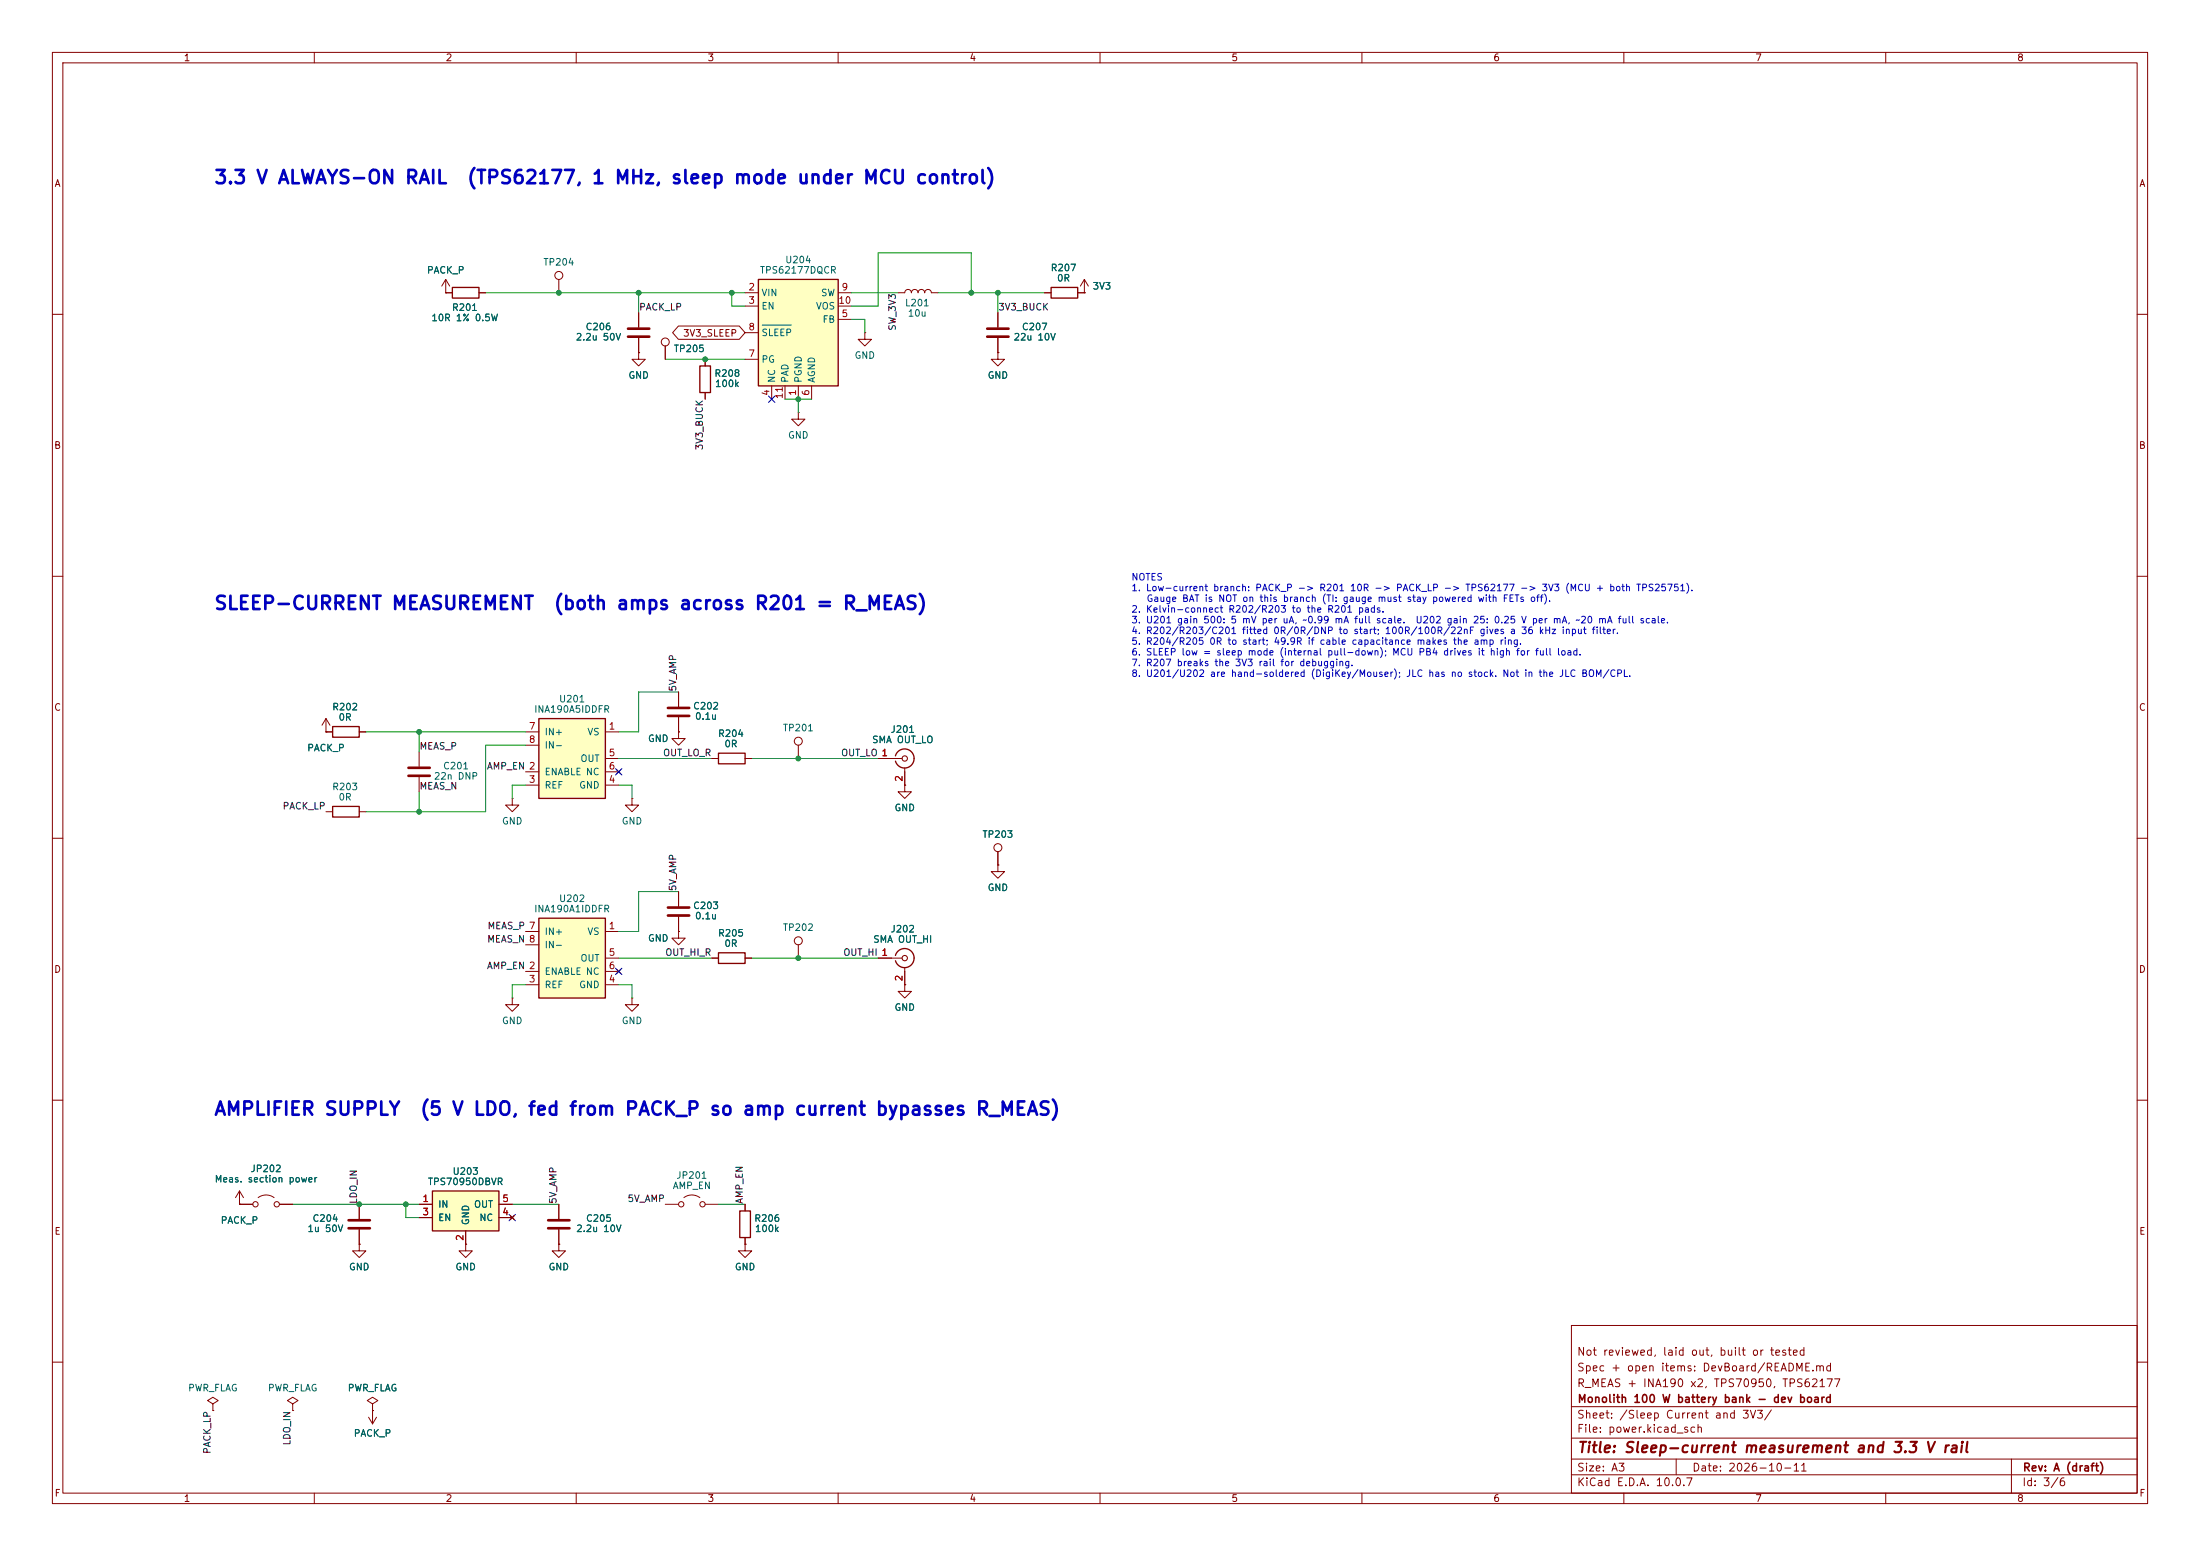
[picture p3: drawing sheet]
<svg xmlns="http://www.w3.org/2000/svg" width="420mm" height="297mm" viewBox="0 0 420 297" stroke-linecap="round" stroke-linejoin="round" font-family="sans-serif">
<g fill="none" stroke="#840000" stroke-width=".19">
<path d="M10 10h400v277h-400zM12 12h396v273h-396zM60 10v2M110 10v2M160 10v2M210 10v2M260 10v2M310 10v2M360 10v2M171.4 55.9h1.3a.64 .64 0 0 1 .7-.7 .64 .64 0 0 1 .6 .7 .64 .64 0 0 1 .6-.7 .64 .64 0 0 1 .7 .7 .64 .64 0 0 1 .6-.7 .64 .64 0 0 1 .6 .7 .64 .64 0 0 1 .7-.7 .64 .64 0 0 1 .6 .7h1.3M190.5 59.7v2.8M10 60h2"/>
<path d="M121.9 67.3v1.3h1.3l-1.3 1.3-1.3-1.3h1.3M121.9 67.3h.1M127 66v2.6M134.6 68.6v1.3M134.6 74.9v1.3M152.4 78.7v1.3h1.3l-1.3 1.3-1.3-1.3h1.3M152.4 78.7h.1M165.1 63.5v1.3h1.3l-1.3 1.2-1.3-1.2h1.3M165.1 63.5h.1M190.5 67.3v1.3h1.3l-1.3 1.3-1.3-1.3h1.3M190.5 67.3h.1M190.5 64.5v2.8"/>
<path d="M408 60h2M10 110h2M408 110h2M10 160h2M408 160h2M167.6 182.9h4.6M172.7 188v1.2h1.3l-1.3 1.3-1.3-1.3h1.3M172.7 188h.1M172.7 184.7v3.3M10 210h2M408 210h2M68.6 237.5v1.3h1.2l-1.2 1.2-1.3-1.2h1.3"/>
<path d="M68.6 237.5h.1M300 253h108v32h-108zM10 260h2M300 278.5h108M300 274.5h108M300 268.5h108M320 278.5v3M384 278.5v6.5M408 260h2M60 285v2M110 285v2M160 285v2"/>
<path d="M210 285v2M260 285v2M300 281.5h108M310 285v2M360 285v2"/>
<circle cx="127" cy="65.3" r=".76"/>
</g>
<path d="M188.5 62.7h4M188.5 64.3h4" fill="none" stroke="#840000" stroke-width=".51"/>
<path d="M133.6 69.9h2v5h-2zM170.9 182.4a1.81 1.81 0 0 1 2.8-1 1.81 1.81 0 0 1 0 2.9 1.81 1.81 0 0 1-2.7-.9" fill="none" stroke="#840000" stroke-width=".25"/>
<circle cx="172.7" cy="182.9" r=".51" fill="none" stroke="#840000" stroke-width=".2"/>
<path d="M102.9 175.3h12.7v15.2h-12.7z" fill="#ffffc2"/>
<path d="M200.7 54.9h5v2h-5zM63.5 153.9h5.1v2.1h-5.1zM102.9 175.3h12.7v15.2h-12.7z" fill="none" stroke="#840000" stroke-width=".25"/>
<g fill="none" stroke="#840000" stroke-width=".19">
<path d="M199.4 55.9h1.3M205.7 55.9h1.3M207 55.9h.1M207 53.3l-.8 1.3M207 53.3l.8 1.3M207 53.3v2.6M129.5 139.7v1.3h1.3l-1.3 1.2-1.2-1.2h1.2M129.5 139.7h.1M62.2 154.9h1.3M68.6 154.9h1.2M80 143.5v2.8M80 148.3v2.8"/>
<path d="M97.8 152.4v1.3h1.3l-1.3 1.2-1.3-1.2h1.3M97.8 152.4h.1M120.6 152.4v1.3h1.3l-1.3 1.2-1.2-1.2h1.2M120.6 152.4h.1M172.7 149.9v1.2h1.3l-1.3 1.3-1.3-1.3h1.3M172.7 149.9h.1M100.3 177.8h2.6M115.6 177.8h2.5M100.3 185.4h2.6M100.3 188h2.6M100.3 180.3h2.6M115.6 185.4h2.5"/>
<path d="M115.6 188h2.5M115.6 182.9h2.5M117.7 185l.8 .8M118.5 185l-.8 .8"/>
</g>
<path d="M78 146.6h4M78 148.1h4" fill="none" stroke="#840000" stroke-width=".51"/>
<path d="M144.8 53.3h15.2v20.4h-15.2z" fill="#ffffc2"/>
<path d="M144.8 53.3h15.2v20.4h-15.2z" fill="none" stroke="#840000" stroke-width=".25"/>
<g fill="none" stroke="#840000" stroke-width=".19">
<path d="M142.2 55.9h2.6M142.2 58.4h2.6M160 55.9h2.6M160 58.4h2.6M142.2 68.6h2.6M142.2 63.5h2.6M147.3 73.7v2.5M149.9 73.7v2.5M152.4 73.7v2.5M154.9 73.7v2.5M160 61h2.6M62.2 139.7h.1"/>
<path d="M62.2 137.2l-.7 1.2M62.2 137.2l.8 1.2M62.2 137.2v2.5M190.5 165.1v1.3h1.3l-1.3 1.2-1.3-1.2h1.3M190.5 165.1h.1M190.5 162.6v2.5M88.9 237.5v1.3h1.3l-1.3 1.2-1.3-1.2h1.3M88.9 237.5h.1M40.6 268l1.1-.7-1.1-.6-1 .6 1 .7v1.2M40.6 269.2h.1M55.9 268l1-.7-1-.6-1 .6 1 .7v1.2M55.9 269.2h.1"/>
<path d="M70.4 270.5l.7 1.3M71.1 268l1-.7-1-.6-1 .6 1 .7v1.2M71.1 269.2h.1M71.1 269.2v2.6M71.9 270.5l-.8 1.3"/>
<circle cx="190.5" cy="161.8" r=".76"/>
</g>
<path d="M145.5 62.1h5.6" fill="none" stroke="#006464" stroke-width=".19"/>
<path d="M82.5 227.3h12.7v7.6h-12.7z" fill="#ffffc2"/>
<path d="M86.4 54.9h5v2h-5zM63.5 138.7h5.1v2h-5.1zM170.9 144.3a1.81 1.81 0 0 1 2.8-1 1.81 1.81 0 0 1 0 2.9 1.81 1.81 0 0 1-2.7-.9M137.2 181.9h5v2h-5zM82.5 227.3h12.7v7.6h-12.7zM141.2 231.1h2.1v5.1h-2.1z" fill="none" stroke="#840000" stroke-width=".25"/>
<g fill="none" stroke="#840000" stroke-width=".19">
<path d="M85.1 55.9h1.3M91.4 55.9h1.3M121.9 59.7v2.8M121.9 64.5v2.8M62.2 139.7h1.3M68.6 139.7h1.2M129.5 132.1v2.8M129.5 136.9v2.8M167.6 144.8h4.6M172.7 146.6v3.3M129.5 177.8v1.3h1.3l-1.3 1.2-1.2-1.2h1.2M129.5 177.8h.1"/>
<path d="M129.5 170.2v2.8M129.5 175v2.8M97.8 190.5v1.3h1.3l-1.3 1.2-1.3-1.2h1.3M97.8 190.5h.1M120.6 190.5v1.3h1.3l-1.3 1.2-1.2-1.2h1.2M120.6 190.5h.1M135.9 182.9h1.3M142.2 182.9h1.3M152.4 180.3v2.6M68.6 229.9v2.8M68.6 234.7v2.8M80 229.9h2.5"/>
<path d="M80 232.4h2.5M88.9 234.9v2.6M95.2 229.9h2.6M95.2 232.4h2.6M97.4 232l.8 .8M98.2 232l-.8 .8M106.7 237.5v1.3h1.2l-1.2 1.2-1.3-1.2h1.3M106.7 237.5h.1M106.7 229.9v2.8M106.7 234.7v2.8M127 229.9h2.5M130.6 228.6a2.54 2.54 0 0 1 3 0"/>
<path d="M134.6 229.9h2.6M142.2 237.5v1.3h1.3l-1.3 1.2-1.2-1.2h1.2M142.2 237.5h.1M142.2 229.9v1.2M142.2 236.2v1.3"/>
<circle cx="152.4" cy="179.6" r=".76"/>
<circle cx="130" cy="229.9" r=".51"/>
<circle cx="134.1" cy="229.9" r=".51"/>
</g>
<path d="M119.9 62.7h4.1M119.9 64.3h4.1M127.5 135.1h4.1M127.5 136.7h4.1M127.5 173.2h4.1M127.5 174.8h4.1M66.5 232.9h4.1M66.5 234.4h4.1M104.6 232.9h4.1M104.6 234.4h4.1" fill="none" stroke="#840000" stroke-width=".51"/>
<circle cx="172.7" cy="144.8" r=".51" fill="none" stroke="#840000" stroke-width=".2"/>
<path d="M102.9 137.2h12.7v15.2h-12.7z" fill="#ffffc2"/>
<path d="M102.9 137.2h12.7v15.2h-12.7zM137.2 143.8h5v2h-5z" fill="none" stroke="#840000" stroke-width=".25"/>
<g fill="none" stroke="#840000" stroke-width=".19">
<path d="M85.1 55.9h.1M85.1 53.3l-.8 1.3M85.1 53.3l.8 1.3M85.1 53.3v2.6M85.1 55.9h1.3M91.4 55.9h1.3M106.7 53.3v2.6M121.9 59.7v2.8M190.5 59.7v2.8M199.4 55.9h1.3M205.7 55.9h1.3M207 55.9h.1"/>
<path d="M121.9 67.3h.1M121.9 64.5v2.8M127 66v2.6M129.5 62.2h11.6l1.1 1.3-1.1 1.3h-11.6l-1.1-1.3zM134.6 68.6v1.3M134.6 74.9v1.3M190.5 67.3h.1M190.5 64.5v2.8M62.2 139.7h.1M62.2 139.7h1.3M68.6 139.7h1.2M100.3 139.7h2.6"/>
<path d="M115.6 139.7h2.5M129.5 139.7h.1M129.5 132.1v2.8M129.5 136.9v2.8M100.3 147.3h2.6M100.3 149.9h2.6M100.3 142.2h2.6M115.6 147.3h2.5M115.6 149.9h2.5M115.6 144.8h2.5M117.7 146.9l.8 .8M118.5 146.9l-.8 .8"/>
<path d="M135.9 144.8h1.3M142.2 144.8h1.3M152.4 142.2v2.6M167.6 144.8h2.6M172.7 149.9h.1M172.7 147.3v2.6M129.5 177.8h.1M129.5 170.2v2.8M129.5 175v2.8M190.5 165.1h.1M190.5 162.6v2.5M135.9 182.9h1.3"/>
<path d="M142.2 182.9h1.3M167.6 182.9h2.6M172.7 188h.1M172.7 185.4v2.6M45.7 229.9h.1M45.7 227.3l-.7 1.3M45.7 227.3l.8 1.3M45.7 227.3v2.6M45.7 229.9h2.6M49.3 228.6a2.54 2.54 0 0 1 3 0M53.3 229.9h2.6M68.6 237.5h.1"/>
<path d="M68.6 229.9v2.8M68.6 234.7v2.8M80 229.9h2.5M80 232.4h2.5M88.9 237.5h.1M88.9 234.9v2.6M95.2 229.9h2.6M95.2 232.4h2.6M97.4 232l.8 .8M98.2 232l-.8 .8M106.7 237.5h.1M106.7 229.9v2.8"/>
<path d="M106.7 234.7v2.8M142.2 237.5h.1M142.2 229.9v1.2M142.2 236.2v1.3M71.1 269.2h.1"/>
<circle cx="106.7" cy="52.6" r=".76"/>
<circle cx="152.4" cy="141.5" r=".76"/>
<circle cx="48.8" cy="229.9" r=".51"/>
<circle cx="52.8" cy="229.9" r=".51"/>
</g>
<g fill="none" stroke="#009600" stroke-width=".19">
<path d="M92.7 55.9h49.5M121.9 55.9v3.8M139.7 55.9v2.5h2.5M162.6 55.9h8.8M179.1 55.9h20.3M185.4 55.9v-7.6h-17.8v10.1h-5M190.5 55.9v3.8M127 68.6h15.2M149.9 76.2h5M152.4 76.2v2.5M162.6 61h2.5v2.5M69.8 139.7h30.5"/>
<path d="M80 139.7v3.8M129.5 132.1h-7.6v7.6h-3.8M80 151.1v3.8M100.3 142.2h-7.6v12.7h-22.9M100.3 149.9h-2.5v2.5M118.1 149.9h2.5v2.5M118.1 144.8h17.8M143.5 144.8h24.1M129.5 170.2h-7.6v7.6h-3.8M100.3 188h-2.5v2.5M118.1 182.9h17.8M118.1 188h2.5v2.5"/>
<path d="M143.5 182.9h24.1M55.9 229.9h24.1M77.5 229.9v2.5h2.5M97.8 229.9h8.9M137.2 229.9h5"/>
</g>
<path d="M146.7 75.6l1.2 1.2M147.9 75.6l-1.2 1.2M117.5 146.7l1.2 1.2M118.7 146.7l-1.2 1.2M117.5 184.8l1.2 1.2M118.7 184.8l-1.2 1.2M97.2 231.8l1.2 1.2M98.4 231.8l-1.2 1.2" fill="none" stroke="#000084" stroke-width=".19"/>
<g fill="#009600" stroke="#009600" stroke-width=".19">
<circle cx="185.4" cy="55.9" r=".46"/>
<circle cx="190.5" cy="55.9" r=".46"/>
<circle cx="134.6" cy="68.6" r=".46"/>
<circle cx="139.7" cy="55.9" r=".46"/>
<circle cx="152.4" cy="76.2" r=".46"/>
<circle cx="77.5" cy="229.9" r=".46"/>
<circle cx="68.6" cy="229.9" r=".46"/>
<circle cx="152.4" cy="182.9" r=".46"/>
<circle cx="152.4" cy="144.8" r=".46"/>
<circle cx="121.9" cy="55.9" r=".46"/>
<circle cx="106.7" cy="55.9" r=".46"/>
<circle cx="80" cy="139.7" r=".46"/>
<circle cx="80" cy="154.9" r=".46"/>
</g>
<g font-size="2.5" fill="#0000c2">
<text x="40.7" y="35.7">3.3 V ALWAYS-ON RAIL</text>
<text x="89" y="35.7">(TPS62177, 1 MHz, sleep mode under MCU control)</text>
<text x="40.7" y="117">SLEEP-CURRENT MEASUREMENT</text>
<text x="105.6" y="117">(both amps across R201 = R_MEAS)</text>
<text x="40.7" y="213.5">AMPLIFIER SUPPLY</text>
<text x="80" y="213.5">(5 V LDO, fed from PACK_P so amp current bypasses R_MEAS)</text>
</g>
<text font-size="2" fill="#840000" x="301" y="277.8">Title: Sleep-current measurement and 3.3 V rail</text>
<g font-size="1.5" fill="#840000">
<text x="300.9" y="262.1">Spec + open items: DevBoard/README.md</text>
<text x="300.9" y="259.1">Not reviewed, laid out, built or tested</text>
<text x="300.9" y="265.1">R_MEAS + INA190 x2, TPS70950, TPS62177</text>
<text x="301" y="268.1">Monolith 100 W battery bank - dev board</text>
<text x="300.9" y="273.8">File: power.kicad_sch</text>
<text x="300.9" y="271.1">Sheet: /Sleep Current and 3V3/</text>
<text x="300.9" y="281.2">Size: A3</text>
<text x="322.9" y="281.2">Date: 2026-10-11</text>
<text x="386" y="281.2">Rev: A (draft)</text>
<text x="300.9" y="284">KiCad E.D.A. 10.0.7</text>
<text x="385.9" y="284">Id: 3/6</text>
</g>
<g font-size="1.3" fill="#840000">
<text x="35" y="12">1</text>
<text x="85" y="12">2</text>
<text x="135" y="12">3</text>
<text x="185" y="12">4</text>
<text x="235" y="12">5</text>
<text x="285" y="12">6</text>
<text x="335" y="12">7</text>
<text x="385" y="12">8</text>
<text x="10.3" y="36">A</text>
<text x="408.3" y="36">A</text>
<text x="130.3" y="64.6">3V3_SLEEP</text>
<text x="10.2" y="86">B</text>
<text x="408.2" y="86">B</text>
<text x="10.2" y="136">C</text>
<text x="408.2" y="136">C</text>
<text x="10.2" y="186">D</text>
<text x="408.2" y="186">D</text>
<text x="10.3" y="236">E</text>
<text x="408.3" y="236">E</text>
<text x="10.3" y="286">F</text>
<text x="35" y="287">1</text>
<text x="85" y="287">2</text>
<text x="135" y="287">3</text>
<text x="185" y="287">4</text>
<text x="235" y="287">5</text>
<text x="285" y="287">6</text>
<text x="335" y="287">7</text>
<text x="385" y="287">8</text>
<text x="408.3" y="286">F</text>
</g>
<g font-size="1.3" fill="#006464">
<text x="81.4" y="52.5">PACK_P</text>
<text x="103.6" y="51">TP204</text>
<text x="145" y="52.5">TPS62177DQCR</text>
<text x="149.8" y="50.6">U204</text>
<text x="200.5" y="52.1">R207</text>
<text x="86.2" y="59.6">R201</text>
<text x="145.3" y="56.8">VIN</text>
<text x="145.3" y="59.4">EN</text>
<text x="155.7" y="59.4">VOS</text>
<text x="156.6" y="56.8">SW</text>
<text x="172.7" y="58.8">L201</text>
<text x="201.7" y="54">0R</text>
<text x="208.5" y="55.6">3V3</text>
<text x="82.2" y="61.6">10R 1% 0.5W</text>
<text x="109.8" y="65.3">2.2u 50V</text>
<text x="111.7" y="63.3">C206</text>
<text x="145.3" y="64.5">SLEEP</text>
<text x="156.9" y="61.9">FB</text>
<text x="173.2" y="60.7">10u</text>
<text x="193.4" y="65.3">22u 10V</text>
<text x="195" y="63.3">C207</text>
<text x="128.5" y="67.5">TP205</text>
<text x="145.3" y="69.5">PG</text>
<text x="163" y="68.8">GND</text>
<text x="119.9" y="72.6">GND</text>
<text x="136.3" y="72.2">R208</text>
<text x="136.4" y="74.2">100k</text>
<text x="148.3" y="73.2" transform="rotate(-90 148.3 73.2)">NC</text>
<text x="150.8" y="73.2" transform="rotate(-90 150.8 73.2)">PAD</text>
<text x="153.4" y="73.2" transform="rotate(-90 153.4 73.2)">PGND</text>
<text x="155.9" y="73.2" transform="rotate(-90 155.9 73.2)">AGND</text>
<text x="188.4" y="72.6">GND</text>
<text x="150.3" y="84">GND</text>
<text x="63.3" y="135.9">R202</text>
<text x="64.5" y="137.9">0R</text>
<text x="101.9" y="136.3">INA190A5IDDFR</text>
<text x="106.6" y="134.4">U201</text>
<text x="132.2" y="135.7">C202</text>
<text x="132.6" y="137.7">0.1u</text>
<text x="58.5" y="143.7">PACK_P</text>
<text x="103.9" y="140.7">IN+</text>
<text x="103.9" y="143.2">IN-</text>
<text x="112" y="140.7">VS</text>
<text x="123.6" y="141.9">GND</text>
<text x="137" y="141">R204</text>
<text x="138.2" y="142.9">0R</text>
<text x="149.3" y="139.9">TP201</text>
<text x="166.4" y="142.2">SMA OUT_LO</text>
<text x="169.9" y="140.2">J201</text>
<text x="82.7" y="149.1">22n DNP</text>
<text x="84.5" y="147.2">C201</text>
<text x="103.9" y="148.3">ENABLE NC</text>
<text x="110.7" y="145.7">OUT</text>
<text x="63.3" y="151.1">R203</text>
<text x="64.5" y="153.1">0R</text>
<text x="103.9" y="150.8">REF</text>
<text x="110.5" y="150.8">GND</text>
<text x="170.7" y="155.1">GND</text>
<text x="95.7" y="157.7">GND</text>
<text x="118.6" y="157.7">GND</text>
<text x="187.4" y="160.2">TP203</text>
<text x="106.6" y="172.5">U202</text>
<text x="132.2" y="173.8">C203</text>
<text x="188.4" y="170.4">GND</text>
<text x="101.9" y="174.4">INA190A1IDDFR</text>
<text x="103.9" y="178.8">IN+</text>
<text x="112" y="178.8">VS</text>
<text x="132.6" y="175.8">0.1u</text>
<text x="137" y="179.1">R205</text>
<text x="149.3" y="178">TP202</text>
<text x="169.9" y="178.3">J202</text>
<text x="103.9" y="181.3">IN-</text>
<text x="110.7" y="183.8">OUT</text>
<text x="123.6" y="180">GND</text>
<text x="138.2" y="181">0R</text>
<text x="166.6" y="180.3">SMA OUT_HI</text>
<text x="103.9" y="186.4">ENABLE NC</text>
<text x="103.9" y="188.9">REF</text>
<text x="110.5" y="188.9">GND</text>
<text x="95.7" y="195.8">GND</text>
<text x="118.6" y="195.8">GND</text>
<text x="170.7" y="193.2">GND</text>
<text x="40.9" y="226">Meas. section power</text>
<text x="47.7" y="224">JP202</text>
<text x="81.6" y="226.5">TPS70950DBVR</text>
<text x="86.3" y="224.5">U203</text>
<text x="128.3" y="227.3">AMP_EN</text>
<text x="129" y="225.3">JP201</text>
<text x="42" y="233.9">PACK_P</text>
<text x="59.6" y="233.5">C204</text>
<text x="83.5" y="230.8">IN</text>
<text x="83.5" y="233.4">EN</text>
<text x="89.9" y="234" transform="rotate(-90 89.9 234)">GND</text>
<text x="90.4" y="230.8">OUT</text>
<text x="91.4" y="233.4">NC</text>
<text x="111.8" y="233.5">C205</text>
<text x="143.9" y="233.5">R206</text>
<text x="58.6" y="235.5">1u 50V</text>
<text x="109.9" y="235.5">2.2u 10V</text>
<text x="144" y="235.5">100k</text>
<text x="66.5" y="242.8">GND</text>
<text x="86.8" y="242.8">GND</text>
<text x="104.6" y="242.8">GND</text>
<text x="140.2" y="242.8">GND</text>
<text x="35.8" y="265.9">PWR_FLAG</text>
<text x="51" y="265.9">PWR_FLAG</text>
<text x="66.3" y="265.9">PWR_FLAG</text>
<text x="67.4" y="274.5">PACK_P</text>
</g>
<g font-size="1.3" fill="#0f0f0f">
<text x="121.9" y="59.6">PACK_LP</text>
<text x="190.5" y="59.6">3V3_BUCK</text>
<text x="171.3" y="63.2" transform="rotate(-90 171.3 63.2)">SW_3V3</text>
<text x="134.5" y="86" transform="rotate(-90 134.5 86)">3V3_BUCK</text>
<text x="129.4" y="132.1" transform="rotate(-90 129.4 132.1)">5V_AMP</text>
<text x="80" y="143.4">MEAS_P</text>
<text x="92.8" y="147.2">AMP_EN 2</text>
<text x="126.5" y="144.7">OUT_LO_R</text>
<text x="160.5" y="144.7">OUT_LO 1</text>
<text x="53.8" y="154.8">PACK_LP</text>
<text x="80" y="151">MEAS_N</text>
<text x="129.4" y="170.2" transform="rotate(-90 129.4 170.2)">5V_AMP</text>
<text x="93" y="177.7">MEAS_P 7</text>
<text x="92.8" y="185.3">AMP_EN 2</text>
<text x="92.9" y="180.2">MEAS_N 8</text>
<text x="126.9" y="182.8">OUT_HI_R</text>
<text x="160.9" y="182.8">OUT_HI 1</text>
<text x="68.5" y="229.9" transform="rotate(-90 68.5 229.9)">LDO_IN</text>
<text x="106.6" y="229.9" transform="rotate(-90 106.6 229.9)">5V_AMP</text>
<text x="119.7" y="229.7">5V_AMP</text>
<text x="142.1" y="229.9" transform="rotate(-90 142.1 229.9)">AMP_EN</text>
<text x="55.8" y="276" transform="rotate(-90 55.8 276)">LDO_IN</text>
<text x="40.5" y="277.6" transform="rotate(-90 40.5 277.6)">PACK_LP</text>
</g>
<g font-size="1.3" fill="#a90000">
<text x="142.8" y="55.7">2</text>
<text x="142.8" y="58.3">3</text>
<text x="160" y="58.3">10</text>
<text x="160.6" y="55.7">9</text>
<text x="142.8" y="63.4">8</text>
<text x="160.6" y="60.8">5</text>
<text x="142.8" y="68.4">7</text>
<text x="147.2" y="75.7" transform="rotate(-90 147.2 75.7)">4</text>
<text x="149.7" y="76.3" transform="rotate(-90 149.7 76.3)">11</text>
<text x="152.3" y="75.7" transform="rotate(-90 152.3 75.7)">1</text>
<text x="154.8" y="75.7" transform="rotate(-90 154.8 75.7)">6</text>
<text x="100.9" y="139.6">7</text>
<text x="100.9" y="142.1">8</text>
<text x="116.1" y="139.6">1</text>
<text x="100.9" y="149.7">3</text>
<text x="116.1" y="149.7">4</text>
<text x="116.1" y="144.6">5</text>
<text x="116.1" y="147.2">6</text>
<text x="168.2" y="144.6">1</text>
<text x="172.6" y="149.3" transform="rotate(-90 172.6 149.3)">2</text>
<text x="116.1" y="177.7">1</text>
<text x="116.1" y="182.7">5</text>
<text x="116.1" y="185.3">6</text>
<text x="168.2" y="182.7">1</text>
<text x="100.9" y="187.8">3</text>
<text x="116.1" y="187.8">4</text>
<text x="172.6" y="187.4" transform="rotate(-90 172.6 187.4)">2</text>
<text x="80.5" y="229.7">1</text>
<text x="80.5" y="232.3">3</text>
<text x="95.8" y="232.3">4</text>
<text x="95.8" y="229.7">5</text>
<text x="88.8" y="237" transform="rotate(-90 88.8 237)">2</text>
</g>
<g font-size="1.3" fill="#0000c2">
<text x="215.9" y="111.1">NOTES</text>
<text x="215.9" y="113.2">1. Low-current branch: PACK_P -&gt; R201 10R -&gt; PACK_LP -&gt; TPS62177 -&gt; 3V3 (MCU + both TPS25751).</text>
<text x="215.9" y="117.2">2. Kelvin-connect R202/R203 to the R201 pads.</text>
<text x="215.9" y="119.3">3. U201 gain 500: 5 mV per uA, ~0.99 mA full scale.</text>
<text x="218.8" y="115.2">Gauge BAT is NOT on this branch (TI: gauge must stay powered with FETs off).</text>
<text x="270.1" y="119.3">U202 gain 25: 0.25 V per mA, ~20 mA full scale.</text>
<text x="215.9" y="121.3">4. R202/R203/C201 fitted 0R/0R/DNP to start; 100R/100R/22nF gives a 36 kHz input filter.</text>
<text x="215.9" y="123.4">5. R204/R205 0R to start; 49.9R if cable capacitance makes the amp ring.</text>
<text x="215.9" y="125.4">6. SLEEP low = sleep mode (internal pull-down); MCU PB4 drives it high for full load.</text>
<text x="215.9" y="127.5">7. R207 breaks the 3V3 rail for debugging.</text>
<text x="215.9" y="129.5">8. U201/U202 are hand-soldered (DigiKey/Mouser); JLC has no stock. Not in the JLC BOM/CPL.</text>
</g>
</svg>
